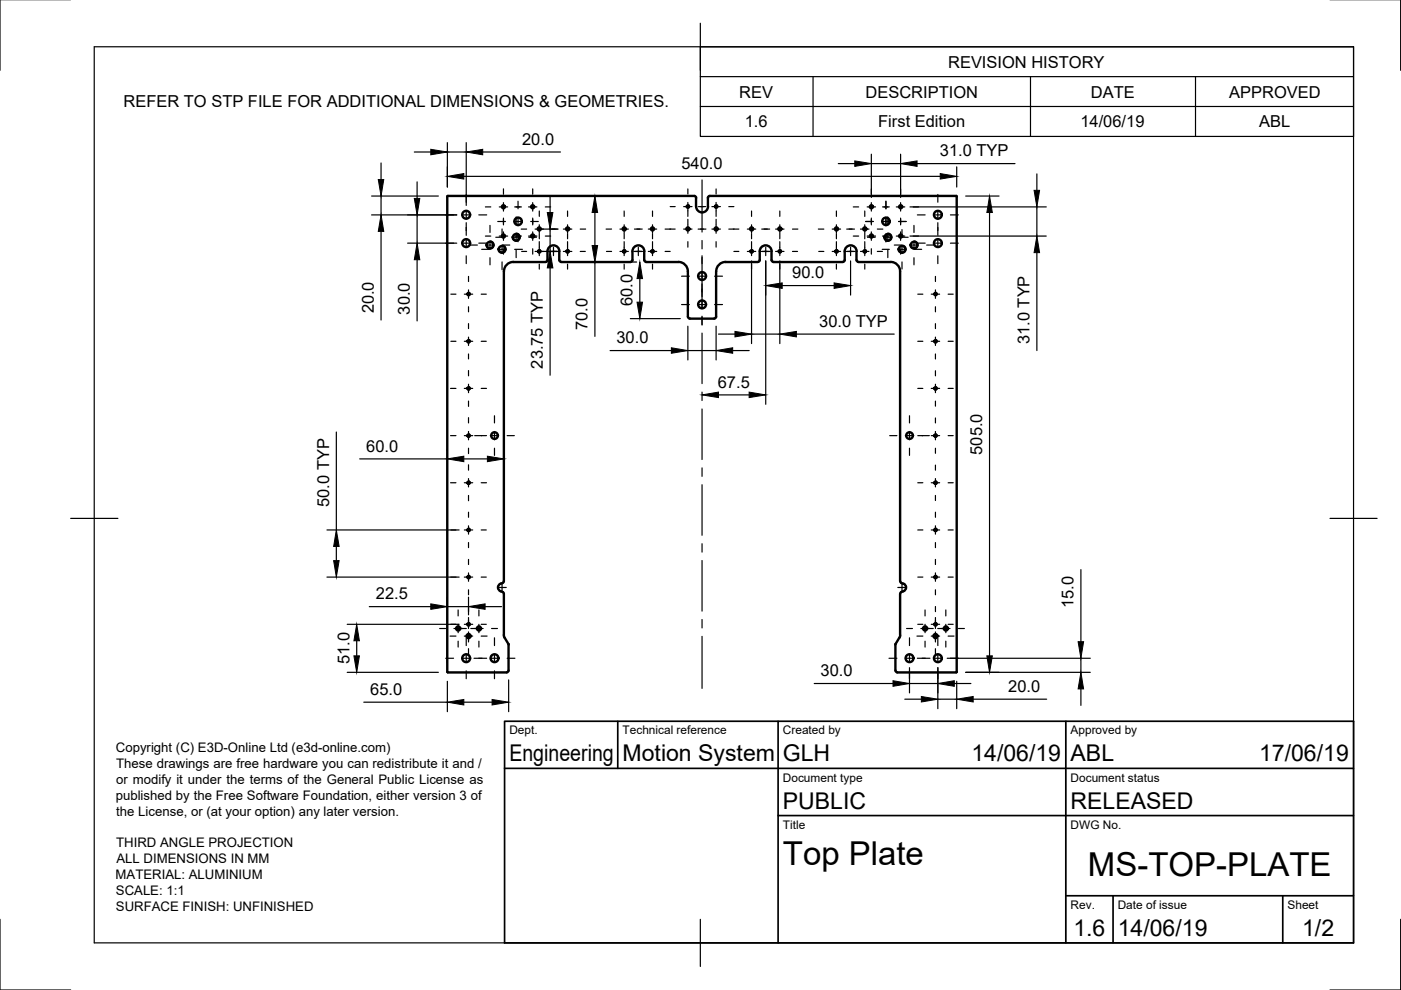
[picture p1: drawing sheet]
<svg xmlns="http://www.w3.org/2000/svg" width="297mm" height="210mm" viewBox="0 0 297 210" stroke-linecap="round" stroke-linejoin="round" font-family="sans-serif">
<!-- layer: Visible -->
<g fill="none" stroke="#000" stroke-width=".51">
<path d="M106.8 57.5v65.7l-.1 .3-.6 .3M108.8 55.6h6.9M108.8 55.5a2 2 0 0 0-2 2M116.1 55.2v-1.9a1.26 1.26 0 0 1 1.2-1.3 1.26 1.26 0 0 1 1.3 1.3v1.9M116.1 55.1l-.4 .4M118.6 55.1l.4 .5 14.7-.1 .4-.4M134.1 55.2v-1.9a1.26 1.26 0 0 1 1.3-1.3 1.26 1.26 0 0 1 1.2 1.3v1.9M136.6 55.1l.4 .4M137 55.6h6.8M143.8 55.5a2 2 0 0 1 2 2M145.8 57.5v9.7M147.6 41.9v1.9"/>
<path d="M147.6 43.8a1.26 1.26 0 0 0 1.3 1.2 1.26 1.26 0 0 0 1.2-1.2v-1.9v-.2l.4-.2 52.3 .1-.1 101M147.6 41.9l-.2-.3-.2-.1-52.4 .1 .1 101M151.8 57.5v9.6l-.4 .4M153.8 55.6h6.9M153.8 55.5a2 2 0 0 0-2 2M161.1 55.2v-1.9a1.26 1.26 0 0 1 1.2-1.3 1.26 1.26 0 0 1 1.3 1.3v1.9M161.1 55.1l-.4 .4M163.6 55.1l.4 .5 14.7-.1 .4-.4M179.1 55.2v-1.9a1.26 1.26 0 0 1 1.3-1.3 1.26 1.26 0 0 1 1.2 1.3v1.9M181.6 55.1l.4 .4M182 55.6h6.8M188.8 55.5a2 2 0 0 1 2 2"/>
<path d="M190.8 57.5v65.7M145.9 67.1l.4 .4M146.2 67.6h5.2M106.1 125.4l.6 .2 .1 .3v8.9l1 1.9M106.1 123.7a.86 .86 0 0 0-.5 .8 .86 .86 0 0 0 .5 .9M107.8 136.7v5.5l-.4 .4M190.8 125.9v8.8M190.9 134.7l-1.1 2 .1 5.5 .4 .4M190.9 123.2l.2 .4M191.1 123.6a.95 .95 0 0 1 1 1 .95 .95 0 0 1-1 .9M191.1 125.5l-.2 .4M94.9 142.6h12.5"/>
<path d="M190.2 142.6h12.5"/>
<circle cx="98.8" cy="45.5" r=".84"/>
<circle cx="98.8" cy="51.5" r=".84"/>
<circle cx="103.9" cy="51.9" r=".69"/>
<circle cx="106.4" cy="52.8" r=".69"/>
<circle cx="106.7" cy="50" r=".33"/>
<circle cx="106.7" cy="43.8" r=".33"/>
<circle cx="109.4" cy="50.3" r=".69"/>
<circle cx="109.8" cy="46.9" r=".79"/>
<circle cx="112.9" cy="50" r=".33"/>
<circle cx="112.9" cy="43.8" r=".33"/>
<circle cx="114.3" cy="48.5" r=".33"/>
<circle cx="114.3" cy="53.3" r=".24"/>
<circle cx="120.3" cy="48.5" r=".33"/>
<circle cx="120.3" cy="53.3" r=".24"/>
<circle cx="132.3" cy="48.5" r=".33"/>
<circle cx="132.3" cy="53.3" r=".24"/>
<circle cx="138.3" cy="48.5" r=".33"/>
<circle cx="138.3" cy="53.3" r=".24"/>
<circle cx="145.8" cy="48.5" r=".33"/>
<circle cx="145.8" cy="43.8" r=".24"/>
<circle cx="148.9" cy="58.5" r=".84"/>
<circle cx="151.8" cy="48.5" r=".33"/>
<circle cx="151.8" cy="43.8" r=".24"/>
<circle cx="159.4" cy="48.5" r=".33"/>
<circle cx="159.4" cy="53.3" r=".24"/>
<circle cx="165.3" cy="48.5" r=".33"/>
<circle cx="165.3" cy="53.3" r=".24"/>
<circle cx="177.3" cy="48.5" r=".33"/>
<circle cx="177.3" cy="53.3" r=".24"/>
<circle cx="183.4" cy="48.5" r=".33"/>
<circle cx="183.4" cy="53.3" r=".24"/>
<circle cx="184.8" cy="50" r=".33"/>
<circle cx="184.8" cy="43.8" r=".33"/>
<circle cx="187.8" cy="46.9" r=".79"/>
<circle cx="188.2" cy="50.3" r=".69"/>
<circle cx="191" cy="50" r=".33"/>
<circle cx="191" cy="43.8" r=".33"/>
<circle cx="191.3" cy="52.8" r=".69"/>
<circle cx="193.8" cy="51.9" r=".69"/>
<circle cx="198.9" cy="45.5" r=".84"/>
<circle cx="198.9" cy="51.5" r=".84"/>
<circle cx="99.3" cy="62.3" r=".24"/>
<circle cx="99.3" cy="72.4" r=".24"/>
<circle cx="148.9" cy="64.5" r=".84"/>
<circle cx="198.3" cy="62.3" r=".24"/>
<circle cx="198.3" cy="72.4" r=".24"/>
<circle cx="99.3" cy="92.4" r=".24"/>
<circle cx="99.3" cy="82.3" r=".24"/>
<circle cx="104.8" cy="92.4" r=".71"/>
<circle cx="192.8" cy="92.4" r=".71"/>
<circle cx="198.3" cy="82.3" r=".24"/>
<circle cx="198.3" cy="92.4" r=".24"/>
<circle cx="99.3" cy="112.4" r=".24"/>
<circle cx="99.3" cy="102.3" r=".24"/>
<circle cx="198.3" cy="112.4" r=".24"/>
<circle cx="198.3" cy="102.3" r=".24"/>
<circle cx="97.1" cy="133.2" r=".43"/>
<circle cx="98.8" cy="139.6" r=".84"/>
<circle cx="99.3" cy="134.9" r=".43"/>
<circle cx="99.3" cy="132.4" r=".24"/>
<circle cx="99.3" cy="122.3" r=".24"/>
<circle cx="101.5" cy="133.2" r=".43"/>
<circle cx="104.8" cy="139.6" r=".84"/>
<circle cx="192.8" cy="139.6" r=".84"/>
<circle cx="196.1" cy="133.2" r=".43"/>
<circle cx="198.3" cy="134.9" r=".43"/>
<circle cx="198.3" cy="122.3" r=".24"/>
<circle cx="198.3" cy="132.4" r=".24"/>
<circle cx="198.9" cy="139.6" r=".84"/>
<circle cx="200.5" cy="133.2" r=".43"/>
</g>
<!-- layer: Visible Narrow -->
<g fill="none" stroke="#000" stroke-width=".36">
<path d="M104 51.1a.81 .81 0 0 1 .7 1 .81 .81 0 0 1-.9 .6 .81 .81 0 0 1-.7-.9M106.6 52a.81 .81 0 0 1 .6 1 .81 .81 0 0 1-.9 .6 .81 .81 0 0 1-.7-.9M109.6 49.5a.81 .81 0 0 1 .6 .9 .81 .81 0 0 1-.9 .7 .81 .81 0 0 1-.7-.9M114.4 53a.31 .31 0 0 1 .2 .3 .31 .31 0 0 1-.3 .3 .31 .31 0 0 1-.3-.4M120.4 53a.31 .31 0 0 1 .2 .3 .31 .31 0 0 1-.3 .3 .31 .31 0 0 1-.3-.4M132.4 53a.31 .31 0 0 1 .2 .3 .31 .31 0 0 1-.3 .3 .31 .31 0 0 1-.3-.4M138.4 53a.31 .31 0 0 1 .2 .3 .31 .31 0 0 1-.3 .3 .31 .31 0 0 1-.3-.4M145.9 43.5a.31 .31 0 0 1 .3 .3 .31 .31 0 0 1-.4 .3 .31 .31 0 0 1-.3-.4M151.9 43.5a.31 .31 0 0 1 .2 .3 .31 .31 0 0 1-.3 .3 .31 .31 0 0 1-.3-.4M159.4 53a.31 .31 0 0 1 .3 .3 .31 .31 0 0 1-.4 .3 .31 .31 0 0 1-.2-.4M165.4 53a.31 .31 0 0 1 .2 .3 .31 .31 0 0 1-.3 .3 .31 .31 0 0 1-.3-.4M177.4 53a.31 .31 0 0 1 .2 .3 .31 .31 0 0 1-.3 .3 .31 .31 0 0 1-.3-.4"/>
<path d="M183.4 53a.31 .31 0 0 1 .3 .3 .31 .31 0 0 1-.4 .3 .31 .31 0 0 1-.2-.4M188.4 49.5a.81 .81 0 0 1 .6 .9 .81 .81 0 0 1-.9 .7 .81 .81 0 0 1-.7-.9M191.4 52a.81 .81 0 0 1 .7 1 .81 .81 0 0 1-1 .6 .81 .81 0 0 1-.7-.9M193.9 51.1a.81 .81 0 0 1 .7 1 .81 .81 0 0 1-1 .6 .81 .81 0 0 1-.6-.9M99.4 62a.31 .31 0 0 1 .2 .4 .31 .31 0 0 1-.3 .2 .31 .31 0 0 1-.3-.3M99.4 72a.31 .31 0 0 1 .2 .4 .31 .31 0 0 1-.3 .3 .31 .31 0 0 1-.3-.4M198.4 62a.31 .31 0 0 1 .2 .4 .31 .31 0 0 1-.3 .2 .31 .31 0 0 1-.3-.3M198.4 72a.31 .31 0 0 1 .2 .4 .31 .31 0 0 1-.3 .3 .31 .31 0 0 1-.3-.4M99.4 82a.31 .31 0 0 1 .2 .4 .31 .31 0 0 1-.3 .2 .31 .31 0 0 1-.3-.3M99.4 92.1a.31 .31 0 0 1 .2 .3 .31 .31 0 0 1-.3 .3 .31 .31 0 0 1-.3-.4M198.4 92.1a.31 .31 0 0 1 .2 .3 .31 .31 0 0 1-.3 .3 .31 .31 0 0 1-.3-.4M198.4 82a.31 .31 0 0 1 .2 .4 .31 .31 0 0 1-.3 .2 .31 .31 0 0 1-.3-.3"/>
<path d="M99.4 102a.31 .31 0 0 1 .2 .4 .31 .31 0 0 1-.3 .2 .31 .31 0 0 1-.3-.3M99.4 112.1a.31 .31 0 0 1 .2 .3 .31 .31 0 0 1-.3 .3 .31 .31 0 0 1-.3-.4M198.4 112.1a.31 .31 0 0 1 .2 .3 .31 .31 0 0 1-.3 .3 .31 .31 0 0 1-.3-.4M198.4 102a.31 .31 0 0 1 .2 .4 .31 .31 0 0 1-.3 .2 .31 .31 0 0 1-.3-.3M99.4 132.1a.31 .31 0 0 1 .2 .3 .31 .31 0 0 1-.3 .3 .31 .31 0 0 1-.3-.4M99.4 122a.31 .31 0 0 1 .2 .4 .31 .31 0 0 1-.3 .2 .31 .31 0 0 1-.3-.3M198.4 132.1a.31 .31 0 0 1 .2 .3 .31 .31 0 0 1-.3 .3 .31 .31 0 0 1-.3-.4M198.4 122a.31 .31 0 0 1 .2 .4 .31 .31 0 0 1-.3 .2 .31 .31 0 0 1-.3-.3"/>
</g>
<!-- layer: Border -->
<path d="M0 -.1v15M297 -.1v15M20 9.9h267v190h-267zM148.5 4.9v10M15 109.9h10M282 109.9h10M0 194.9v15h15M148.5 194.9v10M297 194.9v15h-15" fill="none" stroke="#000" stroke-width=".25"/>
<!-- layer: TitleBlock -->
<path d="M107 152.9h180v47h-180zM131 152.9v10M165 152.9v47M226 152.9v47M107 162.9h180M165 172.9h122M226 189.9h61M236 189.9v10M272 189.9v10" fill="none" stroke="#000" stroke-width=".36"/>
<!-- layer: BOM -->
<path d="M148.5 9.9h138.5v19h-138.5zM148.5 16.2h138.5M172.4 16.2v12.7M218.5 16.2v12.7M253.5 16.2v12.7M148.5 22.6h138.5" fill="none" stroke="#000" stroke-width=".25"/>
<!-- layer: Dimensions -->
<g fill="none" stroke="#000" stroke-width=".25">
<path d="M80.8 34.6v3.5M87.8 32.2h3.5M88.4 38.6v3.5M94.8 30.2v9.5M94.8 32.2h4M98.3 37.4h101M98.8 30.2v13.4M102.3 32.2h16.5M177.7 34.7h3.5M184.7 32.7v9.2M184.7 34.7h6.2M190.9 32.7v9.2"/>
<path d="M194.4 34.7h20.8M202.8 35.4v4.3M219.8 36.9v3.5M78.8 41.6h14.1M78.8 45.6h18M80.8 41.6v4M80.8 49.1v18.8M86.4 51.6h10.4M88.4 45.6v6M88.4 55.1v12.9M114.6 48.6h3.7M114.6 53.3h3.7"/>
<path d="M116.6 41.6v3.5M116.6 48.6v4.7M116.6 56.8v22.8M124.1 41.6h1.7M124.1 55.6h1.7M126.1 45.1v7M126.1 55.6v15.7M133.6 55.6h1.4M135.7 59.1v5M159.3 55.3v17.5M162.3 55.3v30.4M165.3 55.3v17.5"/>
<path d="M180.3 55.3v7.3M192.9 50.1h28.9M192.9 43.9h28.9M204.7 41.6h7.1M209.8 45.1v94M219.8 43.9v6.2M219.8 53.6v20.7M129.3 74.3h13M133.6 67.6h10.6M145.8 69.2v7.1M145.8 74.3h6M151.8 69.2v7.1"/>
<path d="M152.3 70.8h3.5M155.3 74.3h3.5M159.3 70.8h6M165.8 60.6h11M168.8 70.8h20.8M71.3 91.6v20.8M76.3 97.3h18.5M94.8 95.3v.3M98.3 97.3h5M106.8 95.3v.3M152.3 83.7h6.5M69.3 112.4h28"/>
<path d="M71.3 115.9v3M69.3 122.4h28M73.6 132.4h23.7M75.6 135.9v3.2M78.3 128.6h13M94.8 126.6v13.9M94.8 128.6h4.5M99.3 126.6v3.8M102.8 128.6h3.5M200.8 139.6h30.4M229.2 120.8v15.3M229.2 139.6v3"/>
<path d="M73.6 142.6h19.3M77.1 148.9h17.7M94.8 144.5v6.4M98.3 148.9h6M107.8 144.2v6.7M172.6 144.9h16.7M191.8 148.2h3.5M192.8 141.6v5.3M192.8 144.9h6M198.8 141.6v8.7M198.8 148.2h4M202.3 144.9h3.5"/>
<path d="M202.8 144.5v5.8M204.7 142.6h26.5M206.3 148.2h15.6M229.2 146.1v3.5"/>
</g>
<g fill="#000" stroke="#000" stroke-width=".21">
<path d="M80.2 38.1h1.2l-.6 3.5zM91.3 31.7l3.5 .5-3.5 .6zM94.8 37.4l3.5-.6v1.2zM98.8 32.2l3.5-.5v1.1zM181.2 34.1l3.5 .6-3.5 .6zM190.9 34.7l3.5-.6v1.2zM199.3 36.8l3.5 .6-3.5 .6zM80.8 45.6l.6 3.5h-1.2zM87.8 42.1h1.2l-.6 3.5zM88.4 51.6l.6 3.5h-1.2zM116 45.1h1.2l-.6 3.5zM116.6 53.3l.6 3.5h-1.2z"/>
<path d="M126.1 41.6l.6 3.5h-1.2zM125.5 52.1h1.2l-.6 3.5zM135.7 55.6l.5 3.5h-1.1zM162.3 60.6l3.5-.6v1.1zM176.8 60l3.5 .6-3.5 .5zM209.8 41.6l.6 3.5h-1.2zM219.2 40.4h1.2l-.6 3.5zM219.8 50.1l.6 3.5h-1.2zM135.1 64.1h1.1l-.5 3.5zM142.3 73.7l3.5 .6-3.5 .6zM151.8 74.3l3.5-.6v1.2zM155.8 70.3l3.5 .5-3.5 .6z"/>
<path d="M165.3 70.8l3.5-.5v1.1zM94.8 97.3l3.5-.6v1.2zM103.3 96.7l3.5 .6-3.5 .6zM148.8 83.7l3.5-.6v1.2zM158.8 83.1l3.5 .6-3.5 .6zM70.7 118.9h1.2l-.6 3.5zM71.3 112.4l.6 3.5h-1.2zM75.6 132.4l.6 3.5h-1.2zM75 139.1h1.2l-.6 3.5zM91.3 128l3.5 .6-3.5 .6zM99.3 128.6l3.5-.6v1.2zM209.2 139.1h1.2l-.6 3.5z"/>
<path d="M228.6 136.1h1.1l-.5 3.5zM94.8 148.9l3.5-.6v1.2zM104.3 148.3l3.5 .6-3.5 .6zM189.3 144.3l3.5 .6-3.5 .6zM195.3 147.7l3.5 .5-3.5 .6zM198.8 144.9l3.5-.6v1.2zM202.8 148.2l3.5-.5v1.1zM229.2 142.6l.5 3.5h-1.1z"/>
</g>
<!-- layer: Center Lines -->
<g fill="none" stroke="#000" stroke-width=".25">
<path d="M148.8 38.2v11M94.5 51.6h1.7M94.5 45.6h1.7M97.9 51.6h1.8M97.9 45.6h1.8M98.8 41.2v1.7M98.8 44.7v1.8M98.8 47.2v2.7M98.8 50.7v1.8M98.8 54.2v1.7M99.3 58.6v1.1M99.7 52h1.5"/>
<path d="M101.5 51.6h1.7M101.5 45.6h1.7M102.1 52.9h1.7M102.9 50.1h1.2M102.9 43.9h1.2M103 52h1.8M103.9 47.8v1.5M103.9 51.1v1.7M103.9 54.6v1.5M105.1 50.3h1.7M105.5 47h1.7M105.5 52.9h1.8"/>
<path d="M105.9 50.1h1.7M105.9 43.9h1.7M106.4 48.5v1.7M106.4 52v1.8M106.4 55.5v1.7M106.6 52h1.5M106.7 40v1.2M106.7 43v1.8M106.7 46.2v1.5M106.7 49.2v1.8M106.7 52.7v1.2M108.5 50.3h1.8"/>
<path d="M108.9 47h1.8M109.1 50.1h1.5M109.1 43.9h1.5M109.1 52.9h1.7M109.4 46v1.6M109.4 49.4v1.8M109.4 53v1.6M109.8 42.7v1.6M109.8 46.1v1.8M109.8 49.6v1.7M110.5 48.6h1.2M110.6 53.3h1.1"/>
<path d="M112.1 50.1h1.7M112.1 43.9h1.7M112.1 50.3h1.6M112.5 47h1.6M112.9 40v1.2M112.9 43v1.8M112.9 46.2v1.5M112.9 49.2v1.8M112.9 52.7v1.2M113.5 48.6h1.7M113.5 53.3h1.7M114.3 44.7v1.2"/>
<path d="M114.3 47.7v1.8M114.3 49.6v1M114.3 51.2v3M114.3 56v1.1M115.6 50.1h1.2M115.6 43.9h1.2M116.4 53.3h1.8M116.5 48.6h1.7M117.3 52.4v1.8M119.4 48.6h1.8M119.4 53.3h1.8M120.3 44.7v1.2"/>
<path d="M120.3 47.7v1.8M120.3 49.6v1M120.3 51.2v3M120.3 56v1.1M123 48.6h1.2M123 53.3h1.1M128.5 48.6h1.2M128.6 53.3h1.1M131.4 48.6h1.8M131.4 53.3h1.8M132.3 44.7v1.2M132.3 47.7v1.8"/>
<path d="M132.3 49.6v1M132.3 51.2v3M132.3 56v1.1M134.5 53.3h1.7M134.5 48.6h1.7M135.3 52.4v1.8M137.5 48.6h1.7M137.5 53.3h1.7M138.3 44.7v1.2M138.3 47.7v1.8M138.3 49.6v1M138.3 51.2v3"/>
<path d="M138.3 56v1.1M141 48.6h2.2M141 53.3h1.1M142.1 43.8h1.1M144.5 58.6h1.7M144.9 48.6h1.8M144.9 43.8h1.8M145.8 40.1v1M145.8 42.9v3M145.8 46.5v1.1M145.8 47.7v1.8M145.8 51.2v1.2"/>
<path d="M148 58.6h1.7M148 48.6h1.7M148.1 43.8h1.5M148.8 51v1.8M148.8 54.2v11.3M150.9 48.6h1.8M150.9 43.8h1.8M151.5 58.6h1.7M151.8 40.1v1M151.8 42.9v3M151.8 46.5v1.1M151.8 47.7v1.8"/>
<path d="M151.8 51.2v1.2M154.5 48.6h2.2M154.5 43.8h1.1M155.6 53.3h1.1M158.5 48.6h1.7M158.5 53.3h1.7M159.3 44.7v1.2M159.3 47.7v1.8M159.3 49.6v1M159.3 51.2v3M159.3 56v1.1M161.4 53.3h1.8"/>
<path d="M161.5 48.6h1.7M162.3 52.4v1.8M164.4 48.6h1.8M164.4 53.3h1.8M165.3 44.7v1.2M165.3 47.7v1.8M165.3 49.6v1M165.3 51.2v3M165.3 56v1.1M168 48.6h1.2M168 53.3h1.1M173.5 48.6h1.2"/>
<path d="M173.6 53.3h1.1M176.4 48.6h1.8M176.4 53.3h1.8M177.3 44.7v1.2M177.3 47.7v1.8M177.3 49.6v1M177.3 51.2v3M177.3 56v1.1M179.5 53.3h1.7M179.5 48.6h1.7M180.3 52.4v1.8M180.9 50.1h1.2"/>
<path d="M180.9 43.9h1.2M182.4 48.6h1.8M182.4 53.3h1.8M183.3 44.7v1.2M183.3 47.7v1.8M183.3 49.6v1M183.3 51.2v3M183.3 56v1.1M183.5 47h1.7M183.9 50.1h1.7M183.9 43.9h1.7M183.9 50.3h1.7"/>
<path d="M184.7 40v1.2M184.7 43v1.8M184.7 46.2v1.5M184.7 49.2v1.8M184.7 52.7v1.2M186 48.6h1.2M186 53.3h1.1M186.9 47h1.8M187 52.9h1.6M187.1 50.1h1.5M187.1 43.9h1.5M187.3 50.3h1.8"/>
<path d="M187.8 42.7v1.6M187.8 46.1v1.8M187.8 49.6v1.7M188.2 46v1.6M188.2 49.4v1.8M188.2 53v1.6M189.6 52h1.5M190 50.1h1.8M190 43.9h1.8M190.4 52.9h1.7M190.5 47h1.6M190.9 50.3h1.7"/>
<path d="M190.9 40v1.2M190.9 43v1.8M190.9 46.2v1.5M190.9 49.2v1.8M190.9 52.7v1.2M191.2 48.7v1.5M191.2 52v1.8M191.2 55.5v1.5M192.9 52h1.8M193.6 50.1h1.2M193.6 43.9h1.2M193.8 47.8v1.5"/>
<path d="M193.8 51.1v1.7M193.8 54.6v1.5M193.9 52.9h1.5M194.5 51.6h1.7M194.5 45.6h1.7M196.5 52h1.5M198 51.6h1.7M198 45.6h1.7M198.3 58.6v1.1M198.8 41.2v1.7M198.8 44.7v1.8M198.8 47.2v2.7"/>
<path d="M198.8 50.7v1.8M198.8 54.2v1.7M201.5 51.6h1.7M201.5 45.6h1.7M95.6 72.4h1.1M95.6 62.4h1.1M98.4 72.4h1.8M98.4 62.4h1.8M99.3 61.5v1.8M99.3 65v1.1M99.3 68.6v1.1M99.3 71.5v1.8"/>
<path d="M99.3 75v1.1M99.3 78.6v1.1M102 72.4h1.1M102 62.4h1.1M144.5 64.6h1.7M148 64.6h1.7M148.8 67v1.9M148.8 70.6v10.7M151.5 64.6h1.7M194.6 72.4h1.1M194.6 62.4h1.1M197.4 72.4h1.8"/>
<path d="M197.4 62.4h1.8M198.3 61.5v1.8M198.3 65v1.1M198.3 68.6v1.1M198.3 71.5v1.8M198.3 75v1.1M198.3 78.6v1.1M201 72.4h1.1M201 62.4h1.1M95.5 92.4h1.2M95.5 82.4h1.2M98.4 92.4h1.8"/>
<path d="M98.4 82.4h1.8M99.3 81.5v1.8M99.3 85v1.2M99.3 88.6v1.1M99.3 91.5v1.8M99.3 95v1.2M99.3 98.5v1.2M100.6 92.4h2.5M102 82.4h1.1M103.9 92.4h1.8M104.8 88.2v1.5M104.8 91.5v1.8"/>
<path d="M104.8 95v1.6M107.5 92.4h1.6M148.8 83.1v1.8M148.8 86.7v10.7M148.8 99.2v1.8M188.6 92.4h1.6M191.9 92.4h1.8M192.8 88.2v1.5M192.8 91.5v1.8M192.8 95v1.6M194.6 92.4h2.4M194.6 82.4h1.1"/>
<path d="M197.4 92.4h1.8M197.4 82.4h1.8M198.3 81.5v1.8M198.3 85v1.1M198.3 88.6v1.1M198.3 91.5v1.8M198.3 95v1.1M198.3 98.6v1.1M201 92.4h1.1M201 82.4h1.1M95.5 102.4h1.2M95.6 112.4h1.1"/>
<path d="M98.4 112.4h1.8M98.4 102.4h1.8M99.3 101.5v1.7M99.3 105v1.2M99.3 108.6v1.1M99.3 111.5v1.8M99.3 115v1.1M99.3 118.6v1.1M102 112.4h1.1M102 102.4h1.1M148.8 102.8v10.7M148.8 115.3v1.8"/>
<path d="M148.8 118.8v10.8M194.6 112.4h1.1M194.6 102.4h1.1M197.4 112.4h1.8M197.4 102.4h1.8M198.3 101.5v1.7M198.3 105v1.1M198.3 108.6v1.1M198.3 111.5v1.8M198.3 115v1.1M198.3 118.6v1.1M201 112.4h1.1"/>
<path d="M201 102.4h1.1M93.2 133.3h1.3M94.5 139.6h1.7M95.4 134.9h1.3M95.6 132.4h1.1M95.6 122.4h1.1M96.2 133.3h2.7M97.1 129.3v1.3M97.1 132.4v1.7M97.1 135.9v1.3M97.9 139.6h1.8M98.4 134.9h1.8"/>
<path d="M98.4 132.4h1.8M98.4 122.4h1.8M98.8 135.2v1.7M98.8 138.7v1.8M99.3 121.5v1.7M99.3 125v1.1M99.3 128.6v1.1M99.3 130.9v2.4M99.3 134v2.1M99.3 137.5v1.3M99.8 133.3h2.6M100.5 139.6h2.7"/>
<path d="M101.5 129.3v1.3M101.5 132.4v1.7M101.5 135.9v1.3M102 134.9h1.3M102 132.4h1.1M102 122.4h1.1M103.9 139.6h1.8M104.2 133.3h1.3M104.8 135.2v1.7M104.8 138.7v1.8M105.5 124.6h1.8M106.4 123.7v1.7"/>
<path d="M107.5 139.6h1.7M148.8 131.4v1.7M148.8 134.9v11.1M188.5 139.6h1.7M190.4 124.6h1.7M191.2 123.7v1.7M191.9 139.6h1.8M192.2 133.3h1.3M192.8 135.2v1.7M192.8 138.7v1.8M194.4 134.9h1.3M194.5 139.6h2.7"/>
<path d="M194.6 132.4h1.1M194.6 122.4h1.1M195.2 133.3h2.7M196.1 129.3v1.3M196.1 132.4v1.7M196.1 135.9v1.3M197.4 134.9h1.8M197.4 132.4h1.8M197.4 122.4h1.8M198 139.6h1.7M198.3 121.5v1.7M198.3 125v1.1"/>
<path d="M198.3 128.6v1.1M198.3 130.9v2.4M198.3 134v2.1M198.3 137.5v1.3M198.8 133.3h2.6M198.8 135.2v1.7M198.8 138.7v1.8M200.5 129.3v1.3M200.5 132.4v1.7M200.5 135.9v1.3M201 134.9h1.3M201 132.4h1.1"/>
<path d="M201 122.4h1.1M201.5 139.6h1.7M203.2 133.3h1.3M98.8 142.2v1.7M104.8 142.2v1.7M192.8 142.2v1.7M198.8 142.2v1.7"/>
</g>
<g font-size="7">
<text x="166" y="183.4">Top Plate</text>
<text x="230.7" y="185.8">MS-TOP-PLATE</text>
</g>
<g font-size="4.9">
<text x="108" y="161.4">Engineering</text>
<text x="132" y="161.4">Motion System</text>
<text x="166" y="161.4">GLH</text>
<text x="206" y="161.4">14/06/19</text>
<text x="227" y="161.4">ABL</text>
<text x="267" y="161.4">17/06/19</text>
<text x="166" y="171.4">PUBLIC</text>
<text x="227" y="171.4">RELEASED</text>
<text x="227.6" y="198.5">1.6</text>
<text x="237" y="198.4">14/06/19</text>
<text x="276.1" y="198.6">1/2</text>
</g>
<g font-size="3.5">
<text x="201" y="14.3">REVISION HISTORY</text>
<text x="26.2" y="22.7">REFER TO STP FILE FOR ADDITIONAL DIMENSIONS &amp; GEOMETRIES.</text>
<text x="156.7" y="20.7">REV</text>
<text x="183.5" y="20.7">DESCRIPTION</text>
<text x="231.3" y="20.7">DATE</text>
<text x="260.6" y="20.7">APPROVED</text>
<text x="157.9" y="27">1.6</text>
<text x="186.2" y="27">First Edition</text>
<text x="229.1" y="27">14/06/19</text>
<text x="267" y="27">ABL</text>
<text x="110.7" y="30.7">20.0</text>
<text x="144.5" y="35.8">540.0</text>
<text x="199.3" y="33.1">31.0 TYP</text>
<text x="168" y="59">90.0</text>
<text x="134.1" y="65" transform="rotate(-90 134.1 65)">60.0</text>
<text x="79.2" y="66.5" transform="rotate(-90 79.2 66.5)">20.0</text>
<text x="86.9" y="66.7" transform="rotate(-90 86.9 66.7)">30.0</text>
<text x="124.6" y="70" transform="rotate(-90 124.6 70)">70.0</text>
<text x="173.7" y="69.3">30.0 TYP</text>
<text x="130.7" y="72.8">30.0</text>
<text x="218.3" y="73" transform="rotate(-90 218.3 73)">31.0 TYP</text>
<text x="115.1" y="78.2" transform="rotate(-90 115.1 78.2)">23.75 TYP</text>
<text x="152.2" y="82.2">67.5</text>
<text x="77.6" y="95.8">60.0</text>
<text x="208.3" y="96.4" transform="rotate(-90 208.3 96.4)">505.0</text>
<text x="69.8" y="107.5" transform="rotate(-90 69.8 107.5)">50.0 TYP</text>
<text x="79.7" y="127.1">22.5</text>
<text x="227.6" y="128.9" transform="rotate(-90 227.6 128.9)">15.0</text>
<text x="74.1" y="140.9" transform="rotate(-90 74.1 140.9)">51.0</text>
<text x="174" y="143.4">30.0</text>
<text x="78.5" y="147.4">65.0</text>
<text x="213.8" y="146.7">20.0</text>
</g>
<g font-size="2.8">
<text x="24.6" y="159.4">Copyright (C) E3D-Online Ltd (e3d-online.com)</text>
<text x="24.6" y="166.2">or modify it under the terms of the General Public License as</text>
<text x="24.6" y="162.8">These drawings are free hardware you can redistribute it and /</text>
<text x="24.5" y="169.6">published by the Free Software Foundation, either version 3 of</text>
<text x="24.7" y="172.9">the License, or (at your option) any later version.</text>
<text x="24.6" y="179.6">THIRD ANGLE PROJECTION</text>
<text x="24.7" y="183">ALL DIMENSIONS IN MM</text>
<text x="24.5" y="186.3">MATERIAL: ALUMINIUM</text>
<text x="24.6" y="189.7">SCALE: 1:1</text>
<text x="24.6" y="193.1">SURFACE FINISH: UNFINISHED</text>
</g>
<g font-size="2.5">
<text x="108" y="155.7">Dept.</text>
<text x="132" y="155.7">Technical reference</text>
<text x="166" y="155.7">Created by</text>
<text x="227" y="155.7">Approved by</text>
<text x="166" y="165.7">Document type</text>
<text x="227" y="165.7">Document status</text>
<text x="166" y="175.7">Title</text>
<text x="227" y="175.7">DWG No.</text>
<text x="227" y="192.7">Rev.</text>
<text x="237" y="192.7">Date of issue</text>
<text x="273" y="192.7">Sheet</text>
</g>
</svg>
